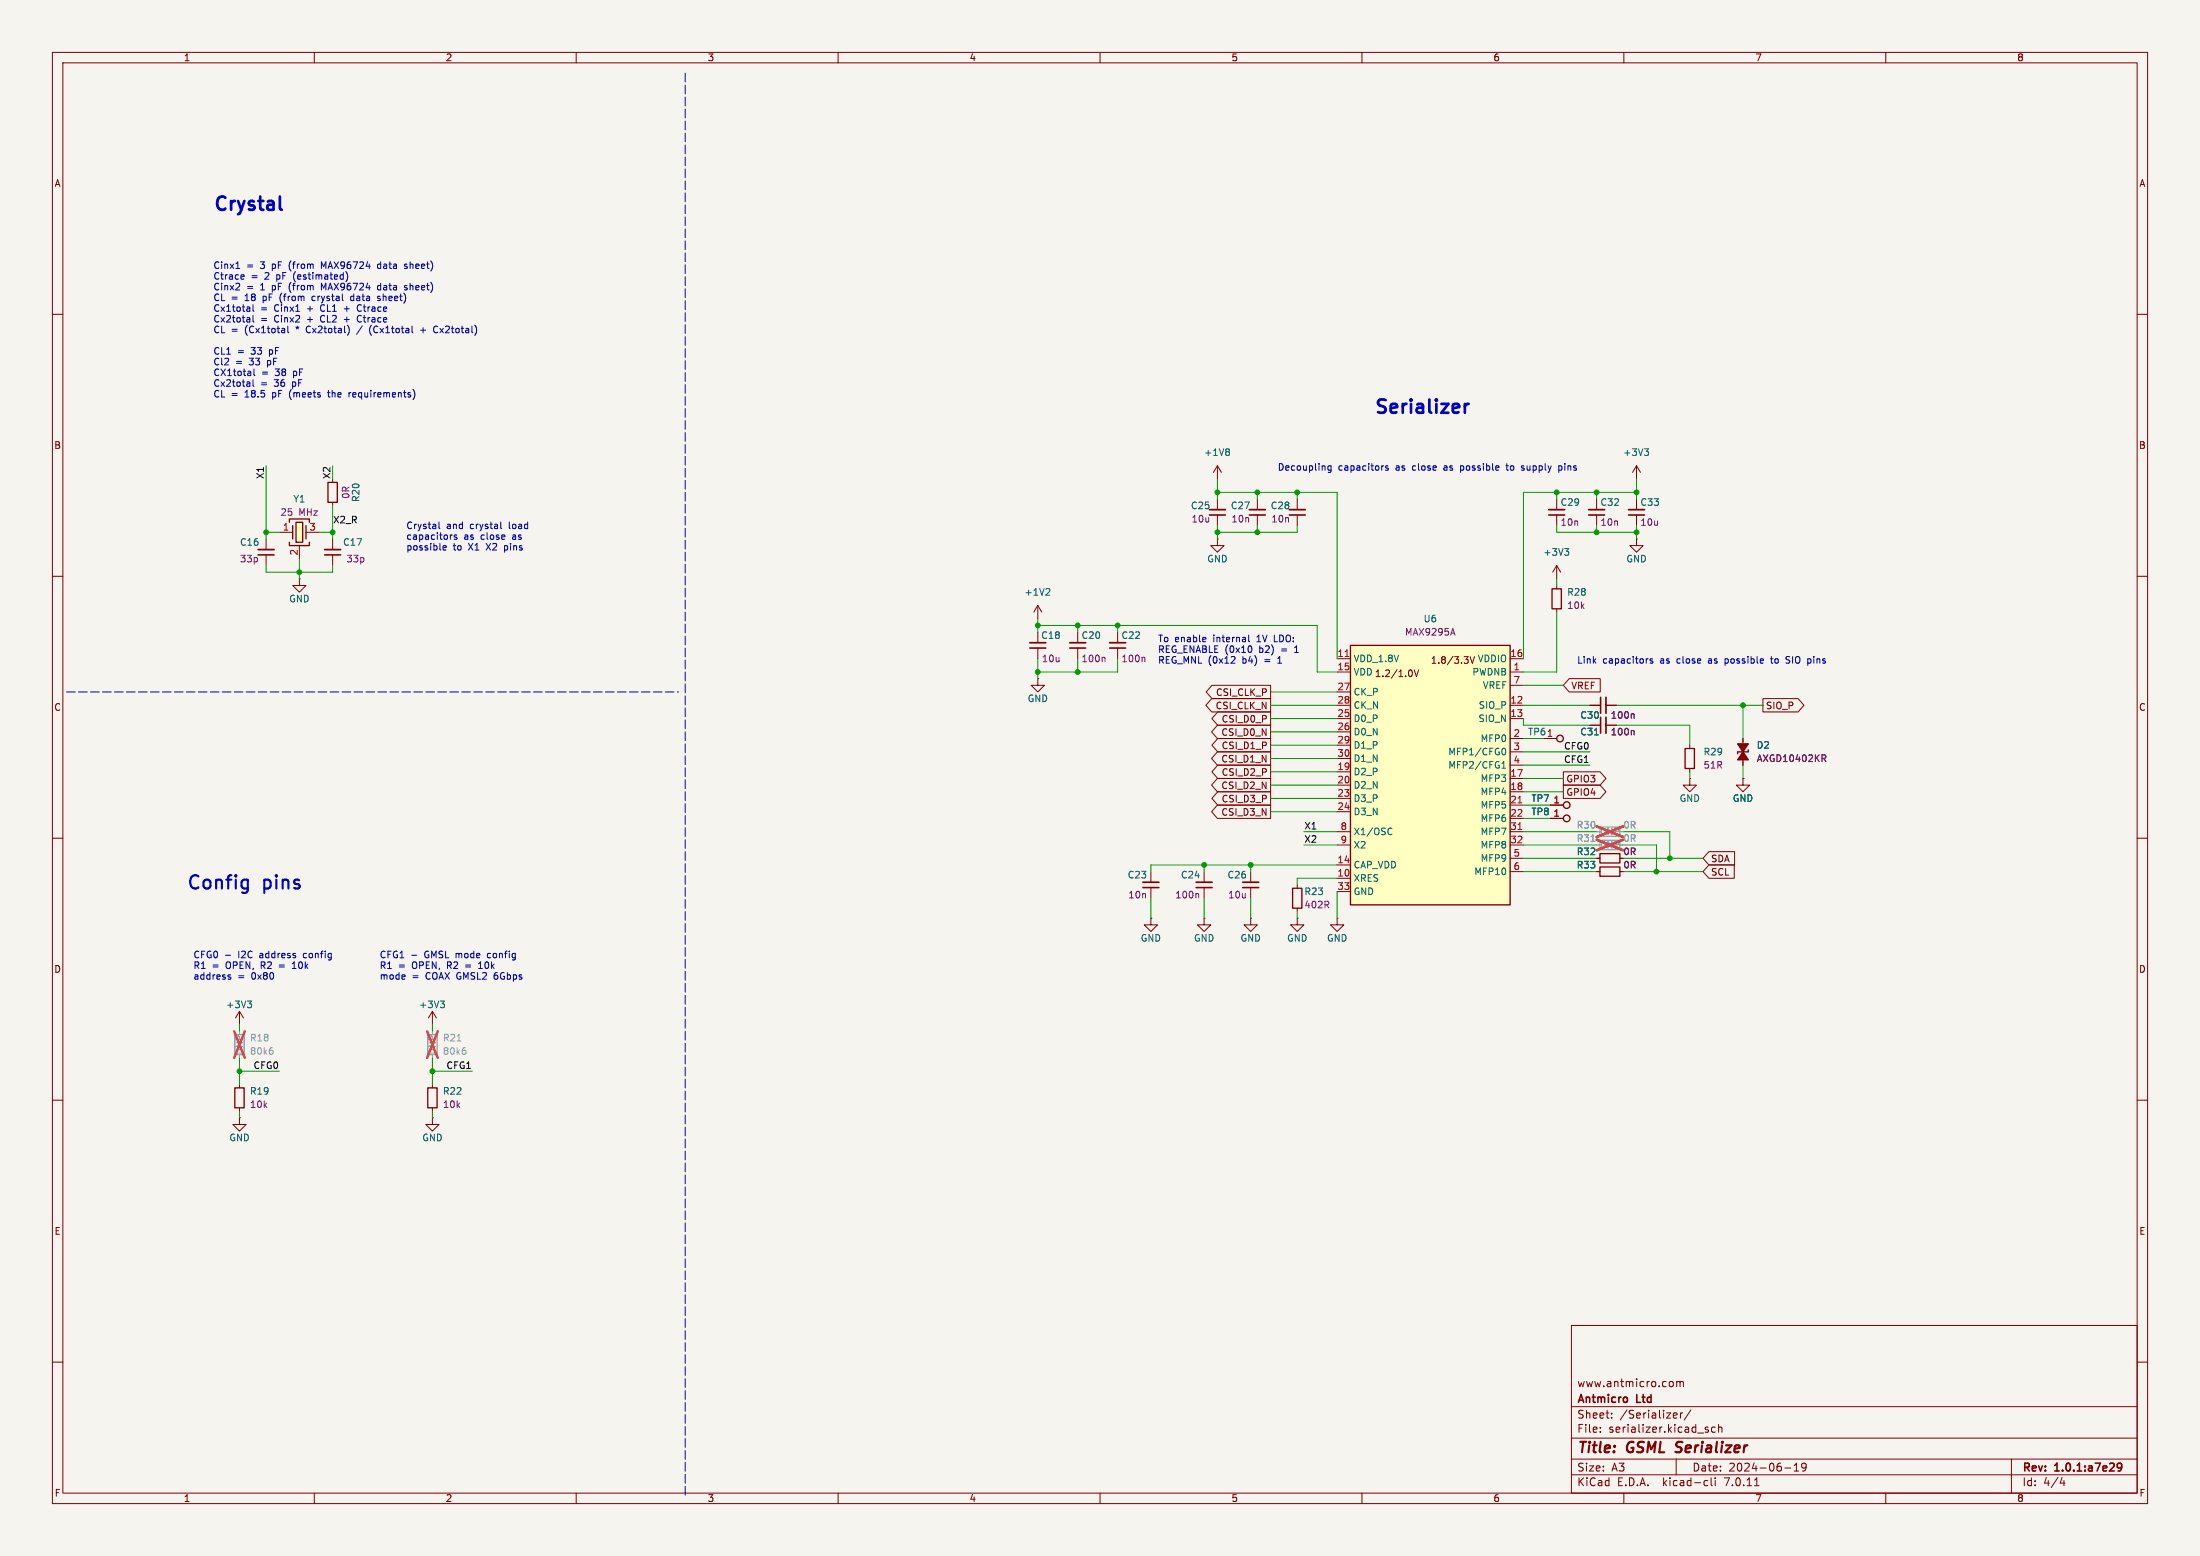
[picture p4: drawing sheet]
<svg xmlns="http://www.w3.org/2000/svg" width="420mm" height="297mm" viewBox="0 0 420 297" stroke-linecap="round" stroke-linejoin="round" font-family="sans-serif">
<path d="M0 0h420v297h-420z" fill="#f5f4ef" stroke="#f5f4ef" stroke-width=".19"/>
<g fill="none" stroke="#840000" stroke-width=".19">
<path d="M10 10h400v277h-400zM12 12h396v273h-396zM60 10v2M110 10v2M160 10v2M210 10v2M260 10v2M310 10v2M360 10v2M10 60h2M408 60h2M63.5 95.9v.6"/>
<path d="M232.4 95.3v2M232.4 98.3v2M240 95.3v2M240 98.3v2M247.6 95.3v2M247.6 98.3v2M297.2 95.3v2M297.2 98.3v2M304.8 95.3v2M304.8 98.3v2M312.4 88.9v2.5M312.4 95.3v2"/>
<path d="M312.4 98.3v2M312.4 88.9l-.7 1.3M312.4 88.9l.8 1.3M10 110h2M50.8 102.9v2M50.8 105.9v2.1M53.3 101.6h2.6M57.1 110.5v1.3h1.3l-1.3 1.2-1.2-1.2h1.2M57.1 110.5h.1M57.1 104.1v2.6M58.4 101.6h2.6M63.5 102.9v2"/>
<path d="M63.5 105.9v2.1M198.1 115.6l-.7 1.2M198.1 115.6v2.5M198.1 115.6l.8 1.2M232.4 102.9v1.2h1.3l-1.3 1.3-1.3-1.3h1.3M232.4 102.9h.1M297.2 108v2.5M297.2 111.8v.6M297.2 116.2v.6M297.2 108l-.8 1.2M297.2 108l.7 1.2M312.4 102.9v1.2h-1.3l1.3 1.3 1.3-1.3h-1.3"/>
<path d="M312.4 102.9h.1M408 110h2M198.1 129.5v1.3h1.3l-1.3 1.3-1.3-1.3h1.3M198.1 129.5h.1M198.1 120.7v2M198.1 123.7v2M213.4 120.7v2M213.4 123.7v2M255.3 128.3h2.5M255.3 125.7h2.5M255.3 134.6h2.5M255.3 137.2h2.5"/>
<path d="M255.3 139.7h2.5M255.3 132.1h2.5M269.5 128l.1 .4-.1 .6M270 127.9l.4 1.3 .4-1.3M279.5 125.3h.8l-.4 .5M280.2 125.9l.1 .2-.1 .5M280.6 125.3l.5 1.3 .4-1.3M288.3 128.3h2.5M288.3 125.7h2.5M288.3 134.6h2.5M288.3 137.2h2.5M288.3 130.8h2.5"/>
<path d="M303.5 134.6h2.1M303.5 138.4h2.1M306.6 134.6h2M306.6 138.4h2M10 160h2M255.3 147.3h2.5M255.3 149.9h2.5M255.3 152.4h2.5M255.3 154.9h2.5M255.3 142.2h2.5M255.3 144.8h2.5M255.3 158.8h2.5"/>
<path d="M288.3 148.6h2.5M288.3 151.1h2.5M288.3 141h2.5M288.3 153.7h2.5M288.3 156.2h2.5M288.3 143.5h2.5M288.3 158.8h2.5M288.3 146.1h2.5M294.6 141h2.6M295.9 153.7h2.5M295.9 156.2h2.5M322.6 148.6v1.3h-1.3l1.3 1.2 1.2-1.2h-1.2"/>
<path d="M322.6 148.6h.1M322.6 142.2v.7M322.6 146.7v.6M332.7 148.6v1.3h-1.2l1.2 1.2 1.3-1.2h-1.3M332.7 148.6h.1M332.7 141v5.1M408 160h2M219.7 175.3v1.2h-1.3l1.3 1.3 1.3-1.3h-1.3M219.7 175.3h.1M219.7 166.4v2M219.7 169.4v2.1M229.9 175.3v1.2h-1.3l1.3 1.3 1.2-1.3h-1.2"/>
<path d="M229.9 175.3h.1M229.9 166.4v2M229.9 169.4v2.1M238.8 175.3v1.2h-1.3l1.3 1.3 1.2-1.3h-1.2M238.8 175.3h.1M238.8 166.4v2M238.8 169.4v2.1M255.3 175.3v1.2h-1.3l1.3 1.3 1.2-1.3h-1.2M255.3 175.3h.1M255.3 167.6h2.5M255.3 165.1h2.5M255.3 161.3h2.5"/>
<path d="M255.3 170.2h2.5M288.3 161.3h2.5M288.3 163.8h2.5M288.3 166.4h2.5M304.8 163.8h.6M304.8 166.4h.6M309.2 163.8h.7M309.2 166.4h.7M45.7 193v2.6M45.7 193l-.7 1.3M45.7 193l.8 1.3M82.5 193v2.6"/>
<path d="M82.5 193l-.7 1.3M82.5 193l.8 1.3M10 210h2M45.7 213.4v1.2h1.3l-1.3 1.3-1.3-1.3h1.3M45.7 213.4h.1M45.7 207v.6M45.7 211.5v.6M82.5 207v.6M82.5 211.5v.6M408 210h2M10 260h2M300 253h108v32h-108z"/>
<path d="M408 260h2M300 278.5h108M300 274.5h108M300 268.5h108M305.5 273.2v.2M305.5 272.5v.1M307.7 270.5v.2M307.7 269.8v.1M319.2 263.7l.2 .3v.4l-.2 .3M319.7 269.7l.4 .1 .1 .2-.8 .2M320 278.5v3M320.1 270.6l-.4 .1"/>
<path d="M320.1 263.8l.4-.1 .2 .2M320.1 263.7v1M320.7 263.9l.2-.2 .4 .1 .1 .9M320.7 263.9v.8M320.8 269.7v1M321.2 269.7l-.3 .1-.1 .2M322.8 269.1l-1.3 1.9M325.7 272.9l.4 .1 .1 .2-.3 .2h-.2M325.7 272.4l.4 .1M327.4 272.5l-.4-.1-.3 .3 .2 .6h.5M328.1 272.5l.2-.1 .4 .1v.9M328.1 271.9v1.5"/>
<path d="M342.5 279.7l.4-.4v1.5M344.8 279.9l-.3 .3h-.3l-.3-.3 .2-.5 .4-.1 .2 .1a.99 .99 0 0 1-.3 1.4h-.3M384 278.5v6.5M60 285v2M110 285v2M160 285v2M210 285v2M260 285v2M300 281.5h108M310 285v2M325.6 282.6l.4 .1M326 283.5l-.4 .1"/>
<path d="M326.7 282.1v1.3l.2 .2M327.4 282.1v.1M327.4 282.6v1M334.9 283.6h.9M340.7 280.2h1.2M342.5 280.8h.9M360 285v2M393.7 282l-.4 1.1h.9M394 282.6v1"/>
</g>
<g fill="none" stroke="#840000" stroke-width=".3">
<path d="M230.9 98.3h3M238.5 98.3h3.1M246.1 98.3h3.1M295.7 98.3h3M303.3 98.3h3M310.9 98.3h3M49.3 105.9h3M62 105.9h3M196.6 123.7h3M211.8 123.7h3.1M305.6 133.1v3M305.6 136.9v3.1"/>
<path d="M218.2 169.4h3M228.3 169.4h3.1M237.2 169.4h3.1M405 279.9l-.2 .3h-.3l-.3-.3 .1-.5 .5-.1 .2 .1a.99 .99 0 0 1-.4 1.4h-.3"/>
</g>
<path d="M319.8 277.1l.3 .1M320.1 275.4l-.1 .4 .1 .2" fill="none" stroke="#840000" stroke-width=".4"/>
<g fill="none" stroke="#006464" stroke-width=".19">
<path d="M313.9 85.7h.8l-.4 .5M314.5 86.2l.2 .2v.3l-.2 .2M200.2 112.3l.2 .3v.3l-.8 .7h.8M298.7 104.7h.8l-.4 .5M299.2 105.2l.3 .2v.3l-.3 .3M265.2 158.1l.5 .1M265.7 159.2l-.5 .1M286.7 146.6h.7M286.7 145.7l.4-.3v1.2M286.8 142.9l.2-.1a.68 .68 0 0 1 .5 .7 .68 .68 0 0 1-.5 .6l-.2-.1M304.4 140.3h.7M47.2 191.1h.8l-.4 .5"/>
<path d="M47.8 191.6l.2 .2v.3l-.2 .2M84.1 191.1h.7l-.4 .5M84.6 191.6l.2 .2v.3l-.2 .2"/>
</g>
<g fill="#ffffc2" stroke="#ffffc2" stroke-width=".19">
<path d="M257.8 123.2h30.5v49.5h-30.5z"/>
<path d="M56.5 99.7h1.3v3.8h-1.3z"/>
</g>
<g fill="none" stroke="#840000" stroke-width=".25">
<path d="M55.2 99.7v-.6h3.9v.6M56.5 99.7h1.3v3.8h-1.3zM62.6 92.1h1.8v3.8h-1.8zM55.2 103.5v.6h3.9v-.6M55.9 100.3v2.6M58.4 100.3v2.6M296.3 112.4h1.8v3.8h-1.8zM257.8 123.2h30.5v49.5h-30.5zM321.7 142.9h1.8v3.8h-1.8zM333.8 143.1v.4h-2.1v.4M305.4 162.9h3.8v1.8h-3.8zM305.4 165.5h3.8v1.8h-3.8z"/>
<path d="M44.8 207.6h1.8v3.9h-1.8zM81.7 207.6h1.7v3.9h-1.7z"/>
<circle cx="297.8" cy="141" r=".63"/>
<circle cx="299.1" cy="153.7" r=".63"/>
<circle cx="299.1" cy="156.2" r=".63"/>
</g>
<path d="M256.8 125.3h.7M289.8 153.3h.7M289.8 158.3h.7" fill="none" stroke="#a90000" stroke-width=".19"/>
<path d="M277.3 120l.5 1.2M218.4 125.5l.2 .1v.7M311.8 139.4l.2 .2v.7M311.8 136.3l.2 .1v.7M347.8 144.1h.5l.3 .2-.2 .4-.6 .1M348.1 144.8l.5 .6M228.7 170.5l.1 .2v.7" fill="none" stroke="#840084" stroke-width=".19"/>
<g fill="none" stroke="#840000" stroke-width=".33">
<path d="M230.9 97.3h3M238.5 97.3h3.1M246.1 97.3h3.1M295.7 97.3h3M303.3 97.3h3M310.9 97.3h3M49.3 104.9h3M62 104.9h3M196.6 122.7h3M211.8 122.7h3.1M306.6 133.1v3M306.6 136.9v3.1"/>
<path d="M218.2 168.4h3M228.3 168.4h3.1M237.2 168.4h3.1"/>
</g>
<path d="M305.4 157.9h3.8v1.7h-3.8zM305.4 160.4h3.8v1.8h-3.8zM44.8 197.5h1.8v3.8h-1.8zM81.7 197.5h1.7v3.8h-1.7z" fill="none" stroke="#9c9b98" stroke-width=".25"/>
<path d="M304.8 158.8h.6M309.2 158.8h.7M304.8 161.3h.6M309.2 161.3h.7M45.7 196.9v.6M51.8 200h.2M82.5 196.9v.6M88.6 200h.2M45.7 201.3v.6M51.9 200.5l.2 .2v.3l-.2 .2M82.5 201.3v.6M88.7 200.5l.3 .2v.3l-.3 .2" fill="none" stroke="#9c9b98" stroke-width=".19"/>
<path d="M303.7 160.6h.8M87.3 198.7h.7" fill="none" stroke="#939391" stroke-width=".19"/>
<path d="M304.8 157.7l5.1 2.1M309.9 157.7l-5.1 2.1M304.8 160.3l5.1 2M309.9 160.3l-5.1 2M44.7 196.9l2 5M46.7 196.9l-2 5M81.5 196.9l2.1 5M83.6 196.9l-2.1 5" fill="none" stroke="#eb3a3d" stroke-width=".46"/>
<g fill="#840000" stroke="#840000" stroke-width=".25">
<path d="M331.7 142h2.1l-1.1 1.5z"/>
<path d="M332.7 143.5l1.1 1.5h-2.1z"/>
</g>
<path d="M55.9 100.3v2.6M58.4 100.3v2.6" fill="none" stroke="#ffffc2" stroke-width=".19"/>
<path d="M232.4 88.9l.8 1.3z" fill="#ffffc2"/>
<path d="M232.4 88.9v2.5" fill="none" stroke="#ffffc2" stroke-width=".19"/>
<path d="M232.4 88.9l-.8 1.3z" fill="#ffffc2"/>
<g fill="none" stroke="#840000" stroke-width=".19">
<path d="M232.4 88.9l.8 1.3M232.4 88.9v2.5M232.4 88.9l-.8 1.3M205.7 120.7v2M205.7 123.7v2M231.3 133.3h11.3v2.6h-11.3l-1.1-1.3zM231.4 130.8h11.2v2.6h-11.2l-1.1-1.3zM232.4 138.4h10.2v2.6h-10.2l-1.1-1.3zM232.5 135.9h10.1v2.5h-10.1l-1.1-1.2zM299.6 129.5h5.9v2.6h-5.9l-1.2-1.3zM303.5 134.6h2.1M303.5 138.4h2.1"/>
<path d="M306.6 134.6h2M306.6 138.4h2M336.5 133.3h6.8l1.1 1.3-1.1 1.3h-6.8zM232.4 153.7h10.2v2.5h-10.2l-1.1-1.3zM232.4 143.5h10.2v2.6h-10.2l-1.1-1.3zM232.4 148.6h10.2v2.5h-10.2l-1.1-1.2zM232.5 151.1h10.1v2.6h-10.1l-1.1-1.3zM232.5 141h10.1v2.5h-10.1l-1.1-1.3zM232.5 146h10.1v2.6h-10.1l-1.1-1.3zM295.9 156.2h2.5M295.9 153.7h2.5M298.4 147.3h7.1l1.1 1.3-1.1 1.3h-7.1z"/>
<path d="M298.4 149.9h7.1l1.1 1.2-1.1 1.3h-7.1zM332.7 148.6h.1M332.7 141v.6M332.7 145.4v.7M247.6 175.3v1.2h-1.2l1.2 1.3 1.3-1.3h-1.3M247.6 175.3h.1M247.6 168.9v.6M247.6 173.4v.6M304.8 166.4h.6M304.8 163.8h.6M309.2 166.4h.7M309.2 163.8h.7"/>
<path d="M326.2 162.6h4.9v2.5h-4.9l-1.1-1.3zM326.2 165.1h4.9v2.5h-4.9l-1.1-1.2zM82.5 213.4v1.2h1.3l-1.3 1.3-1.2-1.3h1.2M82.5 213.4h.1"/>
</g>
<path d="M234.5 85.7l.2 .2-.2 .3 .2 .3v.2l-.2 .2M304.4 140.3h.7" fill="none" stroke="#006464" stroke-width=".19"/>
<path d="M246.8 169.5h1.7v3.9h-1.7z" fill="none" stroke="#840000" stroke-width=".25"/>
<path d="M204.2 123.7h3.1" fill="none" stroke="#840000" stroke-width=".3"/>
<path d="M204.2 122.7h3.1" fill="none" stroke="#840000" stroke-width=".33"/>
<path d="M210.8 125.5l.1 .1v.7M311.8 136.3l.2 .1v.7M311.8 139.4l.2 .2v.7M347.8 144.1h.5l.3 .2-.2 .4-.6 .1M348.1 144.8l.5 .6" fill="none" stroke="#840084" stroke-width=".19"/>
<g fill="none" stroke="#0000c2" stroke-width=".19">
<path d="M45 51.3h.8M45.6 54.1l.2 .2-.1 .3-.7 .7h.8M46.2 52.4l.3 .1 .1 .3-.6 .1M46.5 53.2l-.3 .1M47.5 58.6l.2 .2v.6M47.7 59.4h-.1M47.7 58.9h-.1M48.3 58.2v1l.2 .2M59.8 56.5l-.3 .3v.3l.3 .3M61.8 50.9l-.4-.9v1.3M61.8 55l-.4-.9v1.2M65.7 58.9h1"/>
<path d="M66.1 51.9a1.49 1.49 0 0 1 0 1.8M67.4 56.5h-.2l-.3 .3 .1 .5 .4 .1M68.6 58.2a.68 .68 0 0 0-.4 .6 .68 .68 0 0 0 .4 .6M72.6 50.4l-.4 .1-.1 .1v.5l.5 .2M72.6 54.5l-.4 .1-.1 .1v.5l.5 .1M72.6 56.6l-.4-.1-.1 .3 .5 .3M72.6 57.2l-.2 .2-.3-.1M77.7 50.5l-.3-.1-.2 .2 .6 .4M77.7 54.6l-.3-.1-.2 .2 .6 .4M77.8 51.1l-.2 .2-.4-.1M77.8 55.2l-.2 .1h-.4M47.5 60.6l.2 .2v.7"/>
<path d="M47.5 72.9l.2 .2v.6M47.7 61.4l-.1 .1M47.7 60.9l-.1 .1M47.7 73.7h-.1M47.7 73.2l-.1 .1M48.3 60.2v1.1l.2 .2M48.3 72.5v1.1l.2 .1M48.5 70.4v1.1l.2 .2M55 62.2v1.1l.1 .2M62.5 74.9h.5M62.7 74.5l.1 1.2M65.7 61h1"/>
<path d="M66.5 62.3l.2 .6-.2 .9M66.6 74.9v.9M67 74.9l-.4 .3M68.6 60.2a.68 .68 0 0 0-.4 .6 .68 .68 0 0 0 .4 .7M69.2 62.2l-1.1 1.6M70.9 62.1a1.47 1.47 0 0 0 0 1.9M78.8 74.3a1.46 1.46 0 0 1 0 2M80.3 63h1M82.9 63.3l.3 .2 .4-.1M83.6 62.4l-.4-.2-.3 .2M83.8 99.6v1.1l.2 .2M95.6 99.6v1.1l.2 .2"/>
<path d="M254.1 88.9v1l-.2 .3-.3-.1M254.1 89l-.4-.1-.2 .3 .1 .5h.5M264 88.9h.1M265 89l-.3-.1-.2 .2 .1 .2 .4 .1v.3h-.5M278.8 88.9v1.3M278.8 89.7l.2 .1M279 88.9l-.2 .1M287.5 88.9h.5M287.7 88.5v1.1l.3 .2M290.5 89h.4M290.5 89.3l.5 .2M291 89.6l-.2 .2-.4-.1"/>
<path d="M297.6 89l.3-.1 .3 .3-.1 .5h-.5M297.6 88.9v1.3M84.6 104.6l.6-.1-.1-.3-.3-.1-.2 .2v.6h.5M86.3 102.1l-.3 .1M87.2 102.2l-.3-.1-.2 .2 .1 .2 .4 .1v.3h-.5M230 121.7l.2 .3-.6 .1M230.2 122.4l-.2 .1M235.8 125.7l-.8 .9h.8M238.4 121.2v1.1l.2 .2M238.7 123.3a.79 .79 0 0 1 0 1.2M243.9 126.6h.8M244.1 125.6l-.2 .1"/>
<path d="M247.1 124.5h.8M247.3 123.6h-.2M314.5 125.7h.1M315.5 125.8l-.3-.1-.2 .2 .1 .2 .4 .1v.3h-.5M329.3 125.7v1.3M329.3 126.5l.2 .1M329.5 125.7l-.2 .1M338 125.7h.5M338.2 125.3v1.1l.3 .2M340.9 126.5h.6M341 125.8l.5 .2M341.7 125.4l-.5-.1-.2 .1"/>
<path d="M345.6 125.8l.1 .2-.1 .5M43 182.3h1M43.6 186.4l.5 .3-.1 .2h-.4M43.6 186.1h.4M55.8 184.9h.7M56 183.8l-.2 .2M78.6 182.3h1M91.4 184.9h.7M91.6 183.8l-.2 .2"/>
</g>
<path d="M53.6 39.9l.2 .2M279.6 77.1v1.7M280.4 77.1a.65 .65 0 0 0-.8 .5" fill="none" stroke="#0000c2" stroke-width=".51"/>
<path d="M130.8 14v271.7M12.7 132.1h116.8" fill="none" stroke="#0000c2" stroke-width=".19" stroke-dasharray="1.7 .6"/>
<g fill="none" stroke="#009600" stroke-width=".19">
<path d="M50.8 88.9v14M63.5 96.5v6.4M232.4 94h22.9v31.7M232.4 91.4v3.9M240 94v1.3M247.6 94v1.3M297.2 94v1.3M304.8 94v1.3M312.4 94h-21.6v31.7M312.4 91.4v3.9M50.8 108v1.2h12.7v-1.2M50.8 101.6h2.5"/>
<path d="M57.1 106.7v3.8M61 101.6h2.5M198.1 118.1v2.6M198.1 119.4h53.4v8.9h3.8M205.7 119.4v1.3M213.4 119.4v1.3M232.4 100.3v2.6M240 100.3v1.3M247.6 100.3v1.3h-15.2M297.2 116.8v11.5h-6.4M297.2 100.3v1.3h15.2M297.2 110.5v1.3"/>
<path d="M304.8 100.3v1.3M312.4 100.3v2.6M198.1 125.7v3.8M205.7 125.7v2.6M213.4 125.7v2.6h-15.3M242.6 139.7h12.7M242.6 134.6h12.7M242.6 132.1h12.7M242.6 137.2h12.7M290.8 134.6h12.7M290.8 137.2v1.2h12.7M290.8 130.8h7.6"/>
<path d="M308.6 134.6h27.9M308.6 138.4h14v3.8M332.7 134.6v6.4M242.6 144.8h12.7M242.6 142.2h12.7M242.6 149.9h12.7M242.6 147.3h12.7M242.6 152.4h12.7M242.6 154.9h12.7M248.9 158.8h6.4M290.8 158.8h14M290.8 143.5h12.7"/>
<path d="M290.8 148.6h7.6M290.8 156.2h5.1M290.8 151.1h7.6M290.8 153.7h5.1M290.8 146.1h12.7M290.8 141h3.8M309.9 158.8h8.9v5M322.6 147.3v1.3M332.7 146.1v2.5M219.7 171.5v3.8M229.9 165.1v1.3M229.9 171.5v3.8"/>
<path d="M238.8 165.1v1.3M238.8 171.5v3.8M247.6 174v1.3M248.9 161.3h6.4M255.3 165.1h-35.6v1.3M255.3 167.6h-7.7v1.3M255.3 170.2v5.1M290.8 161.3h14M290.8 163.8h14M290.8 166.4h14M309.9 161.3h6.3v5.1M309.9 163.8h15.2"/>
<path d="M309.9 166.4h15.2M45.7 195.6v1.3M82.5 195.6v1.3M45.7 201.9v5.1M45.7 212.1v1.3M45.7 204.5h7.6M82.5 201.9v5.1M82.5 212.1v1.3M82.5 204.5h7.7"/>
</g>
<path d="M304.8 158.8h.6M309.2 158.8h.7M304.8 161.3h.6M309.2 161.3h.7" fill="none" stroke="#9c9b98" stroke-width=".19"/>
<path d="M304.8 157.7l5.1 2.1M309.9 157.7l-5.1 2.1M304.8 160.3l5.1 2M309.9 160.3l-5.1 2" fill="none" stroke="#eb3a3d" stroke-width=".46"/>
<path d="M303.7 160.6h.8" fill="none" stroke="#939391" stroke-width=".19"/>
<g fill="#009600" stroke="#009600" stroke-width=".19">
<circle cx="240" cy="101.6" r=".46"/>
<circle cx="232.4" cy="101.6" r=".46"/>
<circle cx="304.8" cy="101.6" r=".46"/>
<circle cx="247.6" cy="94" r=".46"/>
<circle cx="240" cy="94" r=".46"/>
<circle cx="232.4" cy="94" r=".46"/>
<circle cx="304.8" cy="94" r=".46"/>
<circle cx="297.2" cy="94" r=".46"/>
<circle cx="332.7" cy="134.6" r=".46"/>
<circle cx="312.4" cy="101.6" r=".46"/>
<circle cx="312.4" cy="94" r=".46"/>
<circle cx="316.2" cy="166.4" r=".46"/>
<circle cx="318.8" cy="163.8" r=".46"/>
<circle cx="213.4" cy="119.4" r=".46"/>
<circle cx="229.9" cy="165.1" r=".46"/>
<circle cx="238.8" cy="165.1" r=".46"/>
<circle cx="50.8" cy="101.6" r=".46"/>
<circle cx="63.5" cy="101.6" r=".46"/>
<circle cx="57.1" cy="109.2" r=".46"/>
<circle cx="205.7" cy="128.3" r=".46"/>
<circle cx="198.1" cy="128.3" r=".46"/>
<circle cx="198.1" cy="119.4" r=".46"/>
<circle cx="205.7" cy="119.4" r=".46"/>
<circle cx="82.5" cy="204.5" r=".46"/>
<circle cx="45.7" cy="204.5" r=".46"/>
</g>
<g font-size="3.5" fill="#0000c2">
<text x="40.6" y="40.4">Crystal</text>
<text x="262.3" y="79.1">Serializer</text>
<text x="35.6" y="169.9">Config</text>
<text x="50.3" y="169.9">pins</text>
</g>
<g font-size="2.8" fill="#840000">
<text x="301" y="277.9">Title:</text>
<text x="310.6" y="277.9">GSML</text>
<text x="320.8" y="277.9">Serializer</text>
</g>
<g font-size="2.1" fill="#840000">
<text x="301" y="268.2">Antmicro</text>
<text x="301" y="265">www.antmicro.com</text>
<text x="312.5" y="268.2">Ltd</text>
<text x="301" y="273.7">File:</text>
<text x="301" y="271">Sheet:</text>
<text x="307.1" y="273.7">serializer.kicad_sch</text>
<text x="309.2" y="271">/Serializer/</text>
<text x="301" y="281.1">Size:</text>
<text x="307.6" y="281.1">A3</text>
<text x="323" y="281.1">Date:</text>
<text x="330" y="281.1">2024-06-19</text>
<text x="386" y="281.3">Rev:</text>
<text x="392.4" y="281.3">1.0.1:a7e29</text>
<text x="301" y="283.9">KiCad</text>
<text x="308.7" y="283.9">E.D.A.</text>
<text x="317.6" y="283.9">kicad-cli</text>
<text x="329.5" y="283.9">7.0.11</text>
<text x="386" y="283.9">Id:</text>
<text x="390.1" y="283.9">4/4</text>
</g>
<g font-size="1.8" fill="#840000">
<text x="35" y="11.9">1</text>
<text x="85" y="11.9">2</text>
<text x="135" y="11.9">3</text>
<text x="185" y="11.9">4</text>
<text x="235" y="11.9">5</text>
<text x="285" y="11.9">6</text>
<text x="335" y="11.9">7</text>
<text x="385" y="11.9">8</text>
<text x="10.3" y="35.9">A</text>
<text x="408.3" y="35.9">A</text>
<text x="10.3" y="85.9">B</text>
<text x="408.2" y="85.9">B</text>
<text x="273" y="126.9">1.8/3.3V</text>
<text x="299.9" y="131.8">VREF</text>
<text x="10.3" y="135.9">C</text>
<text x="232" y="135.6">CSI_CLK_N</text>
<text x="232" y="133">CSI_CLK_P</text>
<text x="337" y="135.6">SIO_P</text>
<text x="408.2" y="135.9">C</text>
<text x="233.1" y="140.7">CSI_D0_N</text>
<text x="233.1" y="143.2">CSI_D1_P</text>
<text x="233.1" y="138.1">CSI_D0_P</text>
<text x="233.1" y="145.7">CSI_D1_N</text>
<text x="233.1" y="148.3">CSI_D2_P</text>
<text x="298.9" y="149.5">GPIO3</text>
<text x="233.1" y="155.9">CSI_D3_N</text>
<text x="233.1" y="150.8">CSI_D2_N</text>
<text x="233.1" y="153.4">CSI_D3_P</text>
<text x="298.9" y="152.1">GPIO4</text>
<text x="326.6" y="164.8">SDA</text>
<text x="326.6" y="167.3">SCL</text>
<text x="10.3" y="185.9">D</text>
<text x="408.2" y="185.9">D</text>
<text x="10.3" y="235.9">E</text>
<text x="408.3" y="235.9">E</text>
<text x="10.3" y="285.9">F</text>
<text x="35" y="286.9">1</text>
<text x="85" y="286.9">2</text>
<text x="135" y="286.9">3</text>
<text x="185" y="286.9">4</text>
<text x="235" y="286.9">5</text>
<text x="285" y="286.9">6</text>
<text x="335" y="286.9">7</text>
<text x="385" y="286.9">8</text>
<text x="408.3" y="285.9">F</text>
</g>
<g font-size="1.8" fill="#0000c2">
<text x="40.6" y="51.4">Cinx1</text>
<text x="40.6" y="53.5">Ctrace</text>
<text x="47.1" y="51.4">=</text>
<text x="47.9" y="53.5">=</text>
<text x="49.8" y="51.4">3</text>
<text x="50.7" y="53.5">2</text>
<text x="52.2" y="51.4">pF</text>
<text x="53" y="53.5">pF</text>
<text x="55.6" y="51.4">(from</text>
<text x="56.5" y="53.5">(estimated)</text>
<text x="62" y="51.4">MAX96724</text>
<text x="72.9" y="51.4">data</text>
<text x="78.3" y="51.4">sheet)</text>
<text x="40.6" y="55.5">Cinx2</text>
<text x="40.6" y="57.5">CL =</text>
<text x="40.6" y="59.6">Cx1total</text>
<text x="46.9" y="57.5">18</text>
<text x="47.1" y="55.5">=</text>
<text x="49.7" y="59.6">=</text>
<text x="49.8" y="55.5">1</text>
<text x="50.4" y="57.5">pF</text>
<text x="52.2" y="55.5">pF</text>
<text x="52.5" y="59.6">Cinx1</text>
<text x="53.9" y="57.5">(from</text>
<text x="55.6" y="55.5">(from</text>
<text x="58.9" y="59.6">+</text>
<text x="60.2" y="57.5">crystal</text>
<text x="61.7" y="59.6">CL1</text>
<text x="62" y="55.5">MAX96724</text>
<text x="66.3" y="59.6">+</text>
<text x="67.8" y="57.5">data</text>
<text x="69.1" y="59.6">Ctrace</text>
<text x="72.9" y="55.5">data</text>
<text x="73.1" y="57.5">sheet)</text>
<text x="78.3" y="55.5">sheet)</text>
<text x="40.6" y="61.6">Cx2total</text>
<text x="40.6" y="63.7">CL =</text>
<text x="46.9" y="63.7">(Cx1total</text>
<text x="49.7" y="61.6">=</text>
<text x="52.5" y="61.6">Cinx2</text>
<text x="56.8" y="63.7">*</text>
<text x="58.9" y="61.6">+</text>
<text x="58.9" y="63.7">Cx2total)</text>
<text x="61.7" y="61.6">CL2</text>
<text x="66.3" y="61.6">+</text>
<text x="69.1" y="61.6">Ctrace</text>
<text x="71.4" y="63.7">(Cx1total</text>
<text x="81.3" y="63.7">+</text>
<text x="84.1" y="63.7">Cx2total)</text>
<text x="40.6" y="67.8">CL1</text>
<text x="40.6" y="69.8">Cl2</text>
<text x="40.6" y="71.9">CX1total</text>
<text x="45" y="69.8">=</text>
<text x="45.3" y="67.8">=</text>
<text x="47.7" y="69.8">33</text>
<text x="48.1" y="67.8">33</text>
<text x="49.9" y="71.9">=</text>
<text x="51.3" y="69.8">pF</text>
<text x="51.7" y="67.8">pF</text>
<text x="52.7" y="71.9">38</text>
<text x="56.2" y="71.9">pF</text>
<text x="40.6" y="73.9">Cx2total</text>
<text x="40.6" y="76">CL =</text>
<text x="46.9" y="76">18.5</text>
<text x="49.7" y="73.9">=</text>
<text x="52.3" y="76">pF</text>
<text x="52.5" y="73.9">36</text>
<text x="55.7" y="76">(meets</text>
<text x="56.1" y="73.9">pF</text>
<text x="63.3" y="76">the</text>
<text x="67.4" y="76">requirements)</text>
<text x="243.8" y="89.9">Decoupling</text>
<text x="255.5" y="89.9">capacitors</text>
<text x="266.6" y="89.9">as</text>
<text x="269.9" y="89.9">close</text>
<text x="276.1" y="89.9">as</text>
<text x="279.4" y="89.9">possible</text>
<text x="288.5" y="89.9">to</text>
<text x="291.5" y="89.9">supply</text>
<text x="298.8" y="89.9">pins</text>
<text x="77.5" y="101.1">Crystal</text>
<text x="85.2" y="101.1">and</text>
<text x="89.9" y="101.1">crystal</text>
<text x="97.4" y="101.1">load</text>
<text x="77.5" y="103.1">capacitors</text>
<text x="77.5" y="105.2">possible</text>
<text x="86.5" y="105.2">to</text>
<text x="88.6" y="103.1">as</text>
<text x="89.5" y="105.2">X1</text>
<text x="91.9" y="103.1">close</text>
<text x="93.1" y="105.2">X2</text>
<text x="96.7" y="105.2">pins</text>
<text x="98.1" y="103.1">as</text>
<text x="221" y="122.7">To enable</text>
<text x="221" y="124.7">REG_ENABLE (0x10</text>
<text x="231.7" y="122.7">internal</text>
<text x="240.2" y="122.7">1V</text>
<text x="240.5" y="124.7">b2)</text>
<text x="243.7" y="122.7">LDO:</text>
<text x="244.9" y="124.7">=</text>
<text x="247.6" y="124.7">1</text>
<text x="221" y="126.8">REG_MNL (0x12</text>
<text x="237.3" y="126.8">b4)</text>
<text x="241.7" y="126.8">=</text>
<text x="244.4" y="126.8">1</text>
<text x="301" y="126.8">Link</text>
<text x="306" y="126.8">capacitors</text>
<text x="317.1" y="126.8">as</text>
<text x="320.4" y="126.8">close</text>
<text x="326.6" y="126.8">as</text>
<text x="329.9" y="126.8">possible</text>
<text x="339" y="126.8">to</text>
<text x="342" y="126.8">SIO</text>
<text x="346.3" y="126.8">pins</text>
<text x="36.8" y="183">CFG0</text>
<text x="36.8" y="185">R1</text>
<text x="40.5" y="185">=</text>
<text x="43.2" y="185">OPEN,</text>
<text x="45.6" y="183">I2C</text>
<text x="49.8" y="183">address</text>
<text x="50.1" y="185">R2</text>
<text x="53.7" y="185">=</text>
<text x="56.5" y="185">10k</text>
<text x="58.4" y="183">config</text>
<text x="72.4" y="183">CFG1</text>
<text x="72.4" y="185">R1</text>
<text x="76" y="185">=</text>
<text x="78.8" y="185">OPEN,</text>
<text x="81.1" y="183">GMSL mode</text>
<text x="85.6" y="185">R2</text>
<text x="89.3" y="185">=</text>
<text x="92" y="185">10k</text>
<text x="93.5" y="183">config</text>
<text x="36.8" y="187.1">address</text>
<text x="45.4" y="187.1">=</text>
<text x="48.1" y="187.1">0x80</text>
<text x="72.4" y="187.1">mode</text>
<text x="78.6" y="187.1">=</text>
<text x="81.4" y="187.1">COAX GMSL2</text>
<text x="94.8" y="187.1">6Gbps</text>
</g>
<g font-size="1.8" fill="#006464">
<text x="229.8" y="87.2">+1V8</text>
<text x="309.8" y="87.2">+3V3</text>
<text x="68.8" y="95.9" transform="rotate(-90 68.8 95.9)">R20</text>
<text x="55.9" y="96.1">Y1</text>
<text x="227.3" y="97.4">C25</text>
<text x="234.9" y="97.4">C27</text>
<text x="242.5" y="97.4">C28</text>
<text x="297.8" y="96.7">C29</text>
<text x="305.4" y="96.7">C32</text>
<text x="313.1" y="96.7">C33</text>
<text x="45.7" y="104.4">C16</text>
<text x="65.4" y="104.4">C17</text>
<text x="230.4" y="107.5">GND</text>
<text x="294.5" y="106.3">+3V3</text>
<text x="310.4" y="107.5">GND</text>
<text x="195.5" y="113.9">+1V2</text>
<text x="299.1" y="113.9">R28</text>
<text x="55.1" y="115.2">GND</text>
<text x="271.7" y="119">U6</text>
<text x="198.7" y="122.1">C18</text>
<text x="206.4" y="122.1">C20</text>
<text x="214" y="122.1">C22</text>
<text x="258.3" y="126.6">VDD_1.8V</text>
<text x="258.3" y="129.1">VDD 1.2/1.0V</text>
<text x="281" y="129.1">PWDNB</text>
<text x="282" y="126.6">VDDIO</text>
<text x="283" y="131.7">VREF</text>
<text x="196.1" y="134.2">GND</text>
<text x="258.3" y="132.9">CK_P</text>
<text x="258.3" y="135.5">CK_N</text>
<text x="282.2" y="135.5">SIO_P</text>
<text x="301.6" y="137.4">C30</text>
<text x="258.3" y="138">D0_P</text>
<text x="258.3" y="140.6">D0_N</text>
<text x="258.3" y="143.1">D1_P</text>
<text x="282.1" y="138">SIO_N</text>
<text x="282.6" y="141.8">MFP0</text>
<text x="291.6" y="140.6">TP6</text>
<text x="295.2" y="140.7">1</text>
<text x="301.6" y="140.6">C31</text>
<text x="335.3" y="143.1">D2</text>
<text x="258.3" y="148.2">D2_P</text>
<text x="258.3" y="145.6">D1_N</text>
<text x="276.4" y="144.4">MFP1/CFG0</text>
<text x="276.4" y="146.9">MFP2/CFG1</text>
<text x="282.6" y="149.5">MFP3</text>
<text x="325.1" y="144.4">R29</text>
<text x="258.3" y="150.7">D2_N</text>
<text x="258.3" y="153.3">D3_P</text>
<text x="258.3" y="155.8">D3_N</text>
<text x="282.6" y="152">MFP4</text>
<text x="282.6" y="154.5">MFP5</text>
<text x="292.3" y="155.8">TP8</text>
<text x="292.3" y="153.3">TP7</text>
<text x="320.5" y="153.3">GND</text>
<text x="330.7" y="153.3">GND</text>
<text x="258.3" y="159.6">X1/OSC</text>
<text x="282.6" y="157.1">MFP6</text>
<text x="282.6" y="159.6">MFP7</text>
<text x="215.2" y="167.9">C23</text>
<text x="225.4" y="167.9">C24</text>
<text x="234.2" y="167.9">C26</text>
<text x="258.3" y="166">CAP_VDD</text>
<text x="258.3" y="162.2">X2</text>
<text x="281.4" y="167.2">MFP10</text>
<text x="282.6" y="162.2">MFP8</text>
<text x="282.6" y="164.7">MFP9</text>
<text x="300.9" y="163.4">R32</text>
<text x="300.9" y="166">R33</text>
<text x="248.9" y="171">R23</text>
<text x="258.3" y="168.5">XRES</text>
<text x="258.3" y="171">GND</text>
<text x="217.7" y="179.9">GND</text>
<text x="227.8" y="179.9">GND</text>
<text x="236.7" y="179.9">GND</text>
<text x="245.6" y="179.9">GND</text>
<text x="253.2" y="179.9">GND</text>
<text x="43.1" y="192.6">+3V3</text>
<text x="79.9" y="192.6">+3V3</text>
<text x="47.6" y="209.1">R19</text>
<text x="84.5" y="209.1">R22</text>
<text x="43.7" y="218">GND</text>
<text x="80.5" y="218">GND</text>
</g>
<g font-size="1.8" fill="#0f0f0f">
<text x="50.5" y="91.5" transform="rotate(-90 50.5 91.5)">X1</text>
<text x="63.5" y="100">X2_R</text>
<text x="298.5" y="143.2">CFG0</text>
<text x="298.5" y="145.7">CFG1</text>
<text x="248.9" y="160.9">X2</text>
<text x="248.9" y="158.4">X1</text>
<text x="48.3" y="204.1">CFG0</text>
<text x="85.1" y="204.1">CFG1</text>
</g>
<text font-size="1.8" fill="#009600" x="63.2" y="91.5" transform="rotate(-90 63.2 91.5)">X2</text>
<g font-size="1.8" fill="#840084">
<text x="66.9" y="95.3" transform="rotate(-90 66.9 95.3)">0R</text>
<text x="53.5" y="98.7">25</text>
<text x="57" y="98.7">MHz</text>
<text x="227.4" y="99.9">10u</text>
<text x="235" y="99.9">10n</text>
<text x="242.6" y="99.9">10n</text>
<text x="297.8" y="100.6">10n</text>
<text x="305.4" y="100.6">10n</text>
<text x="313.1" y="100.6">10u</text>
<text x="45.7" y="107.5">33p</text>
<text x="66" y="107.5">33p</text>
<text x="299.1" y="116.4">10k</text>
<text x="268.1" y="121.5">MAX9295A</text>
<text x="198.8" y="126.6">10u</text>
<text x="206.4" y="126.6">100n</text>
<text x="214" y="126.6">100n</text>
<text x="307.4" y="137.4">100n</text>
<text x="307.4" y="140.6">100n</text>
<text x="325.1" y="146.9">51R</text>
<text x="335.3" y="145.6">AXGD10402KR</text>
<text x="309.8" y="163.4">0R</text>
<text x="309.8" y="166">0R</text>
<text x="215.3" y="171.7">10n</text>
<text x="224.3" y="171.7">100n</text>
<text x="234.4" y="171.7">10u</text>
<text x="248.9" y="173.6">402R</text>
<text x="47.6" y="211.7">10k</text>
<text x="84.5" y="211.7">10k</text>
</g>
<g font-size="1.8" fill="#a90000">
<text x="53.9" y="101.3">1</text>
<text x="59" y="101.3">3</text>
<text x="56.9" y="106.1" transform="rotate(-90 56.9 106.1)">2</text>
<text x="255.2" y="125.5">11</text>
<text x="288.2" y="125.5">16</text>
<text x="255.2" y="128">15</text>
<text x="255.2" y="131.8">27</text>
<text x="288.9" y="128">1</text>
<text x="288.9" y="130.6">7</text>
<text x="255.2" y="136.9">25</text>
<text x="255.2" y="134.4">28</text>
<text x="288.2" y="134.4">12</text>
<text x="288.2" y="136.9">13</text>
<text x="255.2" y="139.4">26</text>
<text x="255.2" y="142">29</text>
<text x="288.9" y="140.7">2</text>
<text x="288.9" y="143.3">3</text>
<text x="255.2" y="147.1">19</text>
<text x="255.2" y="149.6">20</text>
<text x="255.2" y="144.5">30</text>
<text x="288.2" y="148.3">17</text>
<text x="288.9" y="145.8">4</text>
<text x="255.2" y="152.1">23</text>
<text x="255.2" y="154.7">24</text>
<text x="288.2" y="150.9">18</text>
<text x="288.2" y="153.4">21</text>
<text x="288.2" y="156">22</text>
<text x="296.5" y="156">1</text>
<text x="296.5" y="153.4">1</text>
<text x="255.8" y="158.5">8</text>
<text x="255.8" y="161">9</text>
<text x="288.2" y="158.5">31</text>
<text x="288.2" y="161">32</text>
<text x="255.2" y="167.4">10</text>
<text x="255.2" y="164.8">14</text>
<text x="288.9" y="163.6">5</text>
<text x="288.9" y="166.1">6</text>
<text x="255.2" y="169.9">33</text>
</g>
<g font-size="1.8" fill="#939391">
<text x="300.9" y="160.9">R31</text>
<text x="300.9" y="158.3">R30</text>
<text x="47.6" y="199">R18</text>
<text x="84.5" y="199">R21</text>
</g>
<g font-size="1.8" fill="#9c9b98">
<text x="305.3" y="159.6">DNP</text>
<text x="309.8" y="160.9">0R</text>
<text x="309.8" y="158.3">0R</text>
<text x="305.3" y="162.2">DNP</text>
<text x="46.6" y="201.4" transform="rotate(-90 46.6 201.4)">DNP</text>
<text x="47.6" y="201.5">80k6</text>
<text x="83.4" y="201.4" transform="rotate(-90 83.4 201.4)">DNP</text>
<text x="84.5" y="201.5">80k6</text>
</g>
</svg>
